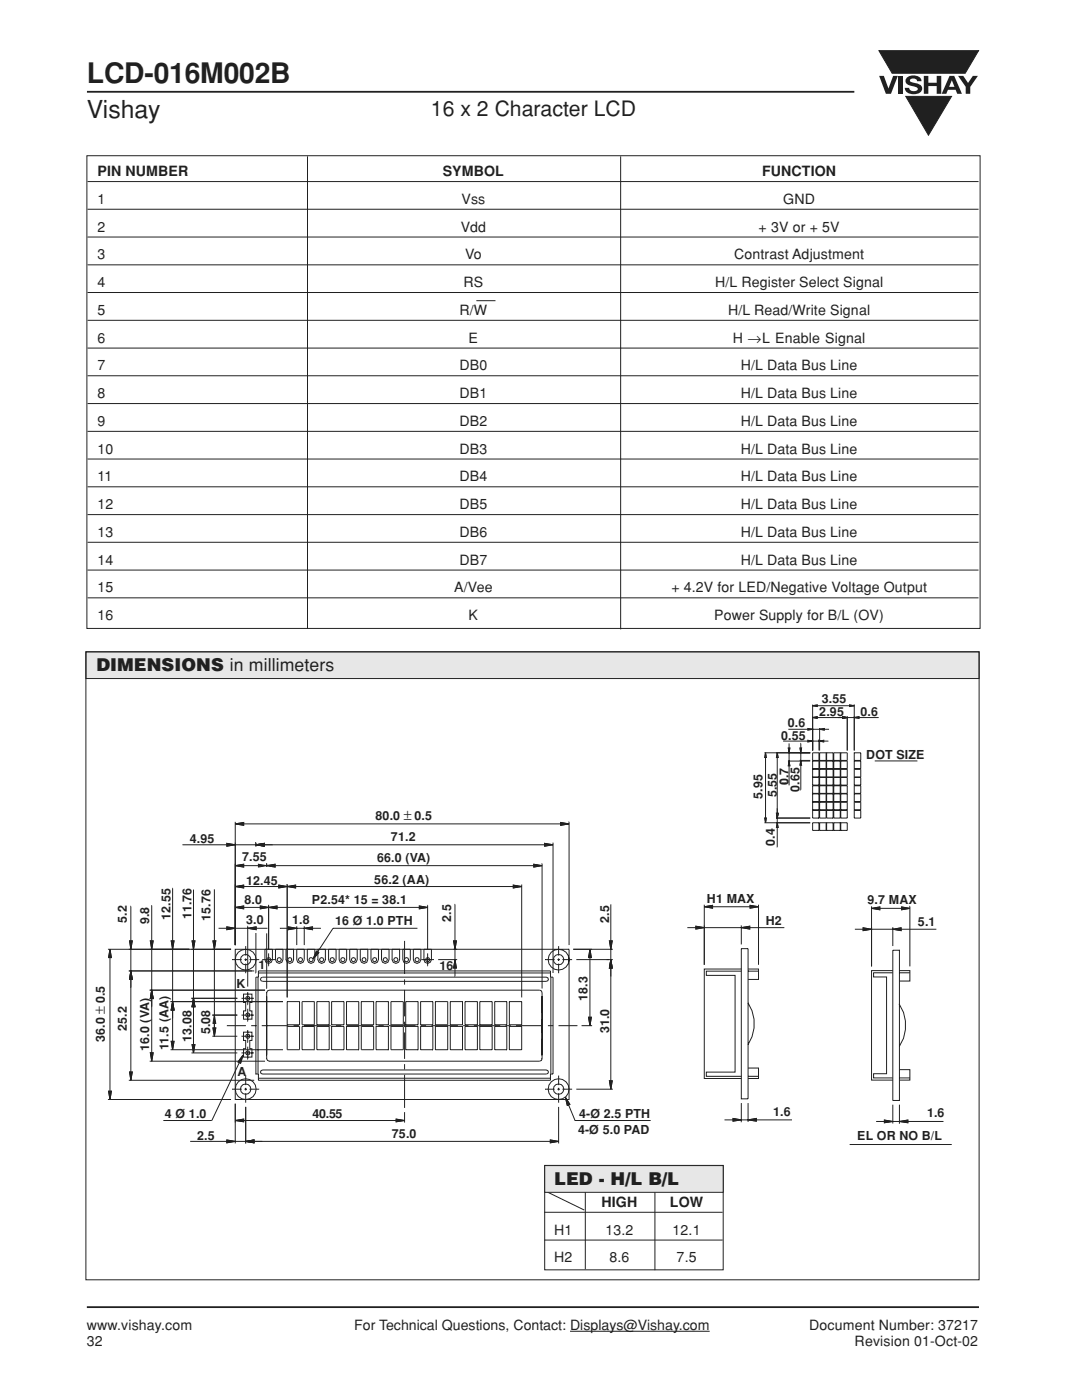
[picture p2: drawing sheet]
<svg xmlns="http://www.w3.org/2000/svg" width="216mm" height="279mm" viewBox="0 0 216 279" stroke-linecap="round" stroke-linejoin="round" font-family="sans-serif">
<path d="M17.4 18.3h153.1M17.3 260.9h178" fill="none" stroke="#231f20" stroke-width=".36"/>
<g fill="#231f20">
<path d="M175.4 15.1h1l.9 2.6 .9-2.6h1l-1.4 3.6h-1z"/>
<path d="M179.3 15.1h.9v3.6h-.9z"/>
<path d="M181 15.4a2.08 2.08 0 0 1 2.8 .4l.1 .4h-.9a.78 .78 0 0 0-.7-.5 .78 .78 0 0 0-.7 .4l.2 .3 1 .2a1.07 1.07 0 0 1 1.2 1 1.07 1.07 0 0 1-1.1 1.1 1.72 1.72 0 0 1-2.4-1.2h.9a.95 .95 0 0 0 .8 .7 .95 .95 0 0 0 .9-.5 1.3 1.3 0 0 0-1.2-.5 1.03 1.03 0 0 1-1-.6 1.03 1.03 0 0 1 .1-1.2z"/>
<path d="M184.3 15.1h.9v1.4h1.7v-1.4h.9v3.6h-.9v-1.5h-1.7v1.5h-.9z"/>
<path d="M191.2 15.1h1l1 1.5 .9-1.5h1l-1.5 2.2v1.4h-.9v-1.4z"/>
<path d="M175.4 10.1h19.9l-2.7 4.5h-14.6z"/>
<path d="M189.5 15.1h.9l1.5 3.6h-.9l-.3-.8h-1.6l-.3 .8h-.9zM189.9 16l-.5 1.3h1.1z"/>
</g>
<path d="M175.4 10.1h19.9l-2.7 4.5h-14.6z" fill="none" stroke="#231f20" stroke-width=".2"/>
<path d="M180.7 19.2h9.2l-4.6 7.8z" fill="#231f20"/>
<g fill="none" stroke="#231f20" stroke-width=".2">
<path d="M180.7 19.2h9.2l-4.6 7.8zM17.3 31.1h178.3v94.3h-178.3zM17.5 36.2h177.8M61.4 31.2v94.3M123.8 31.2v94.4M17.5 41.8h177.8M17.5 47.3h177.8M17.5 52.9h177.8M17.5 58.4h177.8M17.5 63.9h177.8M17.5 69.5h177.8M17.5 75h177.8"/>
<path d="M95.1 60h3.8M17.5 80.5h177.8M17.5 86.1h177.8M17.5 91.6h177.8M17.5 97.2h177.8M17.5 102.7h177.8M17.5 108.2h177.8M17.5 113.8h177.8M17.5 119.3h177.8"/>
</g>
<path d="M113.7 265.7h27.9" fill="none" stroke="#231f20" stroke-width=".21"/>
<path d="M17.1 130.1h178.3v5.3h-178.3z" fill-rule="evenodd" fill="#e6e7e9" stroke="#231f20" stroke-width=".2"/>
<g fill="none" stroke="#231f20" stroke-width=".2">
<path d="M17.1 130.1h178.3v125.3h-178.3zM156.3 147.9h4.9M162.2 153.5h1.2v1.6h-1.2zM162.2 156.8h1.2v1.5h-1.2zM162.2 158.4h1.2v1.6h-1.2zM162.2 155.2h1.2v1.5h-1.2zM162.2 150.2h1.2v1.6h-1.2zM162.2 151.9h1.2v1.5h-1.2zM162.2 147.6v2.2M162.2 147.9h1.2M163.4 147.6v2.2M163.5 150.2h1.3v1.6h-1.3z"/>
<path d="M163.5 158.4h1.3v1.6h-1.3zM163.5 156.8h1.3v1.5h-1.3zM163.5 155.2h1.3v1.5h-1.3zM163.5 153.5h1.3v1.6h-1.3zM163.5 151.9h1.3v1.5h-1.3zM164.4 147.9h.9M166.2 153.5l.1 1.6M166.2 156.8l.1 1.5M166.2 158.4l.1 1.6M166.2 155.2l.1 1.5M166.2 150.2l.1 1.6M166.2 151.9l.1 1.5"/>
<path d="M166.3 153.5h-1.4v1.6h1.3M166.3 156.8h-1.4v1.5h1.3M166.3 158.4h-1.4v1.6h1.3M166.3 155.2h-1.4v1.5h1.3M166.3 151.9h-1.4v1.5h1.3M166.3 150.2h-1.4v1.6h1.3M166.4 150.2h1.3v1.6h-1.3zM166.4 158.4h1.3v1.6h-1.3zM166.4 156.8h1.3v1.5h-1.3zM166.4 155.2h1.3v1.5h-1.3zM166.4 153.5h1.3v1.6h-1.3zM166.4 151.9h1.3v1.5h-1.3z"/>
<path d="M167.8 158.4h1.3v1.6h-1.3M167.8 156.8h1.3v1.5h-1.3M167.8 155.2h1.3v1.5h-1.3M167.8 153.5h1.3v1.6h-1.3M167.8 151.9h1.3v1.5h-1.3M167.8 150.2h1.3v1.6h-1.3M167.8 153.5v1.6M167.8 156.8v1.5M167.8 158.4v1.6M167.8 155.2v1.5M167.8 150.2v1.6M167.8 151.9v1.5"/>
<path d="M170.5 156.8h1.3v1.5h-1.3M170.5 158.4h1.3v1.6h-1.3M170.5 153.5h1.3v1.6h-1.3M170.5 155.2h1.3v1.5h-1.3M170.5 150.2h1.3v1.6h-1.3M170.5 151.9h1.3v1.5h-1.3M170.5 153.5v1.6M170.5 156.8v1.5M170.5 158.4v1.6M170.5 155.2v1.5M170.5 150.2v1.6M170.5 151.9v1.5"/>
<path d="M174.5 151.9h8.6M34.5 177.3l-.1 10.5M36.5 168.6h8.8M38.6 177.6v10.2M42.8 177.5v10.3M45.3 168.3l1.6 .3-1.6 .3zM46.9 164.4l1.7-.3v.6zM46.9 176.9l1.7-.3v.6zM46.9 172.8l1.7-.3v.5zM46.9 168.6h4.2M46.9 164v24.6M48.6 176.9h7"/>
<path d="M48.6 172.8h3M48.6 164.4h63.3M51.1 168.6l1.6-.3v.6zM51.1 168.2v.7M52.7 168.6h56M53.2 172.8l1.7-.3v.5zM53.2 172.4v.6M54.9 172.8h51.6M55.6 176.6l1.7 .3-1.7 .3zM57.3 176.9l1.7-.3v.6zM57.3 176.5v22.6M59 176.9h43.4"/>
<path d="M102.4 176.6l1.7 .3-1.7 .3zM104.1 176.5v22.6M106.5 172.5l1.7 .3-1.7 .2zM108.2 172.4v24.9M108.7 168.3l1.6 .3-1.6 .3zM110.3 168.2v26M111.9 164.1l1.6 .3-1.6 .3zM113.6 164l-.1 24.6M162.2 160.1h1.2v1.5h-1.2zM162.2 164.2h1.2v1.5h-1.2zM162.2 161.7h1.2v1.6h-1.2zM163.5 161.7h1.3v1.6h-1.3z"/>
<path d="M163.5 160.1h1.3v1.5h-1.3zM163.5 164.2h1.3v1.5h-1.3zM166.2 160.1l.1 1.5M166.2 164.2l.1 1.5M166.2 161.7l.1 1.6M166.3 160.1h-1.4v1.5h1.3M166.3 164.2h-1.4v1.5h1.3M166.3 161.7h-1.4v1.6h1.3M166.4 161.7h1.3v1.6h-1.3zM166.4 160.1h1.3v1.5h-1.3zM166.4 164.2h1.3v1.5h-1.3zM167.8 161.7h1.3v1.6h-1.3"/>
<path d="M167.8 160.1h1.3v1.5h-1.3M167.8 164.2h1.3v1.5h-1.3M167.8 160.1v1.5M167.8 164.2v1.5M167.8 161.7v1.6M170.5 160.1h1.3v1.5h-1.3M170.5 161.7h1.3v1.6h-1.3M170.5 160.1v1.5M170.5 161.7v1.6M21.5 189.5h24.6M21.9 189.5l.3 1.6h-.5zM21.9 191.1l.1 26.7"/>
<path d="M25.7 193.8h25M25.9 187.8h.5l-.3 1.7zM26.1 193.8l.3 1.6h-.5zM26.1 197.1v-1.7v18.5M26.1 180.9v6.9M26.1 189.5v4.3M29.9 197.6h23M30 187.8h.6l-.3 1.7zM30.3 197.6l.3 1.7h-.6zM30.3 180.7v7.1M30.3 189.5v8.1M34 199.9h22.5"/>
<path d="M34.2 187.8h.5l-.3 1.7zM34.4 199.9l.3 1.7h-.5zM34.5 189.5l-.1 10.4M38.2 199.2h9.1M38.3 187.8h.6l-.3 1.7zM38.6 199.2l.3 1.7h-.6zM38.6 189.5v9.7M42.5 187.8h.6l-.3 1.7zM42.8 189.5v16.4M43.6 185.3h1.7M45.3 185l1.6 .3-1.6 .2zM46.3 191.5h1.9"/>
<path d="M46.9 181.1l1.7-.3v.6zM46.9 185.3h2.6M48.2 199.2h2.5M48.6 198.4h1.7v1.7h-.5v1.6h.5v1.7h-1.7v-1.7h.4v-1.6h-.4zM48.6 181.1h3.3M48.8 191.5h.5M49 188.8v1.9M49 191.3v.5M49 192.3v1.9M49.4 185.3l1.7-.3v.5zM49.4 198l.1 2.5M49.5 184.9l-.1 12"/>
<path d="M49.8 199.2l-.1-.2-.3-.2-.2 .2-.2 .2 .2 .3 .2 .2 .3-.2 .2-.3M49.8 191.5h1.9M51.1 186.2v8M51.1 185.3h2.3M51.5 195v19.3M51.6 193.8h58.2v1.2h.5v19.3h-.5v1.3h-58.2v-1.3h-.5v-19.3h.5zM51.6 194.2h58.2M51.9 180.8l1.7 .3-1.7 .3zM52.4 191.5h2.5M52.9 189.5h1.5v2l-.3 .5-.5 .3-.5-.3-.2-.5zM53.2 198.9v11.6M53.2 186.3v11"/>
<path d="M53.4 197.8l.3-.2h54l.3 .2 .2 .3v13.2l-.2 .3-.3 .2h-54l-.3-.2-.2-.3v-13.2zM53.6 181.1l1.7-.3v.6zM53.6 190.3v2.5M53.6 180.7v8.8M55 189.5h1.5v2l-.3 .5-.5 .3-.5-.3-.2-.5zM55.3 181.1h28.4M55.9 185.3h1.6M56.1 191.5l-.1-.3-.3-.1-.3 .1-.1 .3 .1 .3 .3 .1 .3-.1 .2-.3M57.1 189.5v2M57.1 191.5l.2 .5 .5 .3 .6-.3 .2-.5M57.1 189.5h1.5M57.3 199.9h2.5v4.6h-2.5z"/>
<path d="M57.5 185l1.7 .3-1.7 .2zM58.6 189.5v2M59.2 189.5h1.5v2l-.2 .5-.6 .3-.5-.3-.2-.5zM59.2 184.9v3.7M59.2 185.3h1.5M59.7 191.2l.2-.1 .4 .1 .1 .3-.1 .3-.4 .1-.2-.1-.2-.3zM60.7 185.3l1.7-.3v.5zM60.7 184.9v3.7M61.3 189.5h1.5v2l-.2 .5-.5 .3-.6-.3-.2-.5zM62.4 185.3h1.6M62.7 199.9v4.6M62.7 199.9h-2.4v4.6h2.4"/>
<path d="M63.1 189.8l.5 .3-1.1 1.3zM63.2 199.9h2.5v4.6h-2.5zM63.4 189.5h1.6l-.1 2-.2 .5-.5 .3-.5-.3-.3-.5zM65.6 189.5h1.5v2l-.3 .5-.5 .3-.5-.3-.2-.5zM66.2 199.9h2.4v4.6h-2.4zM66.7 191.5l-.1-.3-.3-.1-.3 .1-.1 .3 .1 .3 .3 .1 .3-.1 .1-.3M67.7 189.5h1.5v2l-.3 .5-.5 .3-.5-.3-.2-.5zM69.1 199.9h2.5v4.6h-2.5zM69.8 189.5h1.5v2l-.3 .5-.5 .3-.5-.3-.2-.5zM70.9 191.5l-.1-.3-.3-.1-.3 .1-.1 .3 .1 .3 .3 .1 .3-.1 .2-.3M71.9 189.5v2M71.9 191.5l.2 .5 .6 .3 .5-.3 .2-.5"/>
<path d="M71.9 189.5h1.5M72.1 199.9h2.5v4.6h-2.5zM73.4 189.5v2M74 189.5h1.5v2l-.2 .5-.5 .3-.6-.3-.2-.5zM75 199.9h2.5v4.6h-2.5zM76.1 189.5h1.5v2l-.2 .5-.5 .3-.6-.3-.2-.5zM78 199.9h2.5v4.6h-2.5zM78.2 189.5l.1 2M78.2 191.5l.3 .5 .5 .3 .5-.3 .3-.5M78.3 189.5h1.4M79.8 189.5l-.1 2M80.4 189.5h1.5v2l-.3 .5-.5 .3-.5-.3-.2-.5z"/>
<path d="M80.7 187.8v6.6M80.7 195.4v1.1M80.7 197.6v5.2M81.5 191.5l-.1-.3-.3-.1-.3 .1-.1 .3 .1 .3 .3 .1 .3-.1 .1-.3M82.5 189.5h1.5v2l-.2 .5-.6 .3-.5-.3-.2-.5zM83.3 185.3h-16.8l-3.1 4.7M83.4 199.9v4.6M83.4 199.9h-2.4v4.6h2.4M83.7 180.8l1.6 .3-1.6 .3zM84.1 191.5h2.5M84.6 189.5h1.5v2l-.2 .5-.6 .3-.5-.3-.2-.5zM85.3 190.3l.1 2.5"/>
<path d="M85.4 180.7l-.1 8.8M86.4 199.9v4.6M86.4 199.9h-2.5v4.6h2.5M86.9 199.9h2.4v4.6h-2.4zM87.4 191.5h3.8M90.5 187.8h.6l-.3 1.7zM90.5 189.5h.7M90.8 191.5l.3 1.7h-.6zM90.8 193.2v1.7M90.8 180.5v7.3M90.8 189.5v2M92.3 199.9v4.6"/>
<path d="M92.3 199.9h-2.5v4.6h2.5M92.8 199.9h2.5v4.6h-2.5zM95.7 199.9h2.5v4.6h-2.5zM101.1 199.9l.1 4.6M101.2 199.9h-2.5v4.6h2.4M101.6 199.9h2.5v4.6h-2.5zM108.8 191.5h1.9M109 195.9l.3-.2 .1-.3-.1-.3-.3-.1h-56.6l-.3 .1-.1 .3 .1 .3 .3 .2h56.6M109.9 195v19.3M111.2 191.5h.5M111.5 188.8v1.9M111.5 191.3v.5"/>
<path d="M111.5 192.3v1.9M112.3 191.5h1.9M113.5 191.5a2.09 2.09 0 0 0-2.9-1.9 2.09 2.09 0 0 0-.6 3.4 2.09 2.09 0 0 0 3.4-.7l.2-.8M113.5 189.5h-66.6v29.9h66.6l.1-29.9M114.4 189.5h7.9M115 191.5h7.3M117.7 189.5l.3 1.6h-.6zM117.7 191.1v11.9M121.6 187.8h.6l-.3 1.7zM121.9 191.5l.3 1.7h-.6zM121.9 180.5v7.3M121.9 189.5v2"/>
<path d="M121.9 193.2v22.5M137.2 185.1h1.7M138.9 184.8l1.6 .3-1.6 .3zM140.5 181l1.7-.3v.5zM140.5 180.6v11.9M140.5 185.1h7.4M142.2 181h7.5M147.9 185.1l1.7-.3v.6zM147.9 193.8h-7v.9h5.8v19.3h-5.8v.8h7M147.9 193.4h-7.4v21.8h7.4M147.9 184.7v3.8M149.3 193.4h2.1v2.1h-2.1"/>
<path d="M149.3 193.8h2.1M149.6 185.1h6.9M149.7 180.7l1.7 .3-1.7 .2zM151.4 180.6v11.9M170.6 185.4h1.6M172.2 185.2l1.7 .2-1.7 .3zM173.9 181.3l1.7-.3v.6zM173.9 180.9v12M173.9 185.4h4.2M175.6 181.3h4.3M178.1 185.4l1.7-.2v.5zM178.1 189.6h1.4v30h-1.4z"/>
<path d="M178.1 194.1h-3.8v.9h2.6v19.3h-2.6v.8h3.8M178.1 193.7h-4.2v21.9h4.2M178.1 185v3.8M179.5 193.7h2.1v2.1h-2.1M179.5 194.1h2.1M179.8 185.4h7M179.9 181l1.7 .3-1.7 .3zM181.6 180.9v12M21.5 219.4h24.6M21.7 217.8h.5l-.3 1.6zM25.7 215.6h25M25.9 213.9h.5l-.3 1.7z"/>
<path d="M29.9 211.8h23M30 210.1h.6l-.3 1.7zM30.3 200.9v-1.6v10.8M34 209.5h22.5M34.2 207.8h.5l-.3 1.7zM34.5 203.2l-.1-1.6 .1 6.2M38.2 210.1h9.1M38.3 208.5h.6l-.3 1.6zM38.6 202.6v-1.7v7.6M42.4 202.6h4.9M42.4 206.8h4.9M42.5 205.2h.6l-.3 1.6z"/>
<path d="M45.3 204.7h3.8M46.3 217.4h1.9M47.8 212.1l-5.5 11.5h-9.7M48.2 202.6h2.5M48.2 206.8h2.5M48.2 210.1h2.5M48.5 210.6l-.5 1.6-.5-.3zM48.6 206h1.7v1.6h-.5v1.7h.5v1.7h-1.7v-1.7h.4v-1.7h-.4zM48.8 217.4h.5M49 214.7v1.9M49 217.1v.5M49 218.2v1.9"/>
<path d="M49.4 201.3l.1 2.5M49.4 205.6l.1 2.4M49.4 208.9l.1 2.5M49.8 210.1l-.1-.2-.3-.2-.2 .2-.2 .2 .2 .3 .2 .2 .3-.2 .2-.3M49.8 206.8l-.1-.3-.3-.1-.2 .1-.2 .3 .2 .3 .2 .1 .3-.1 .2-.3M49.8 202.6l-.1-.3-.3-.1-.2 .1-.2 .3 .2 .3 .2 .1 .3-.1 .2-.3M49.8 217.4h1.9M50.1 204.7h1.1M51.6 215.2h58.2M52.2 204.7h5.3M57.3 204.8h2.5v4.7h-2.5zM58.6 204.7h1"/>
<path d="M60.7 204.7h5.3M62.7 204.8v4.7h-2.4v-4.7h2.4M63.2 204.8h2.5v4.7h-2.5zM66.2 204.8h2.4v4.7h-2.4zM67 204.7h1.1M69.1 204.8h2.5v4.7h-2.5zM69.1 204.7h5.4M72.1 204.8h2.5v4.7h-2.5zM75 204.8h2.5v4.7h-2.5l.1-4.7M75.5 204.7h1.1M77.6 204.7h5.3M78 204.8h2.5v4.7h-2.5z"/>
<path d="M80.7 203.9v1.1M80.7 206v5.3M80.7 212.4v1M80.7 214.5v6.6M83.4 204.8v4.7h-2.4v-4.7h2.4M84 204.7h1M86.1 204.7h5.3M86.4 204.8v4.7h-2.5v-4.7h2.5M86.9 204.8h2.4v4.7h-2.4zM92.3 204.8v4.7h-2.5v-4.7h2.5M92.4 204.7h1.1M92.8 204.8h2.5v4.7h-2.5z"/>
<path d="M94.5 204.7h5.3M95.7 204.8h2.5v4.7h-2.5l.1-4.7M100.9 204.7h1M101.1 204.8l.1 4.7h-2.5v-4.7h2.5M101.6 204.8h2.5v4.7h-2.5zM103 204.7h5.3M108.2 203.4v2.6M108.2 202.1v-3.2v11.6v-3.2M108.8 217.4h1.9M109 213.5h-56.6l-.3 .2-.1 .2 .1 .3 .3 .1h56.6l.3-.1 .1-.3-.1-.2-.3-.2M109.3 204.7h1.1M111.2 217.4h.5"/>
<path d="M111.4 204.7h3.8M111.5 214.7v1.9M111.5 217.1v.5M111.5 218.2v1.9M112.3 217.4h1.9M112.8 219l.9 1.4-.5 .2zM113.5 217.4a2.09 2.09 0 0 0-2.8-2 2.09 2.09 0 0 0-.7 3.5 2.09 2.09 0 0 0 3.4-.7l.2-.8M115 217.4h7.3M116 204.7h2.1M117.4 203h.6l-.3 1.7zM121.6 215.7h.6l-.3 1.7zM147.9 219.3h1.4v-30h-1.4v30"/>
<path d="M149.3 200.1a7.6 7.6 0 0 1 0 8.4M149.3 213.2h2.1v2h-2.1M149.3 214.8h2.1M179.5 213.5h2.1v2.1h-2.1M179.5 215.1h2.1M179.5 200.5a7.6 7.6 0 0 1 0 8.3M38 227.8h7.3M45.3 227.5l1.6 .3-1.6 .3zM46.9 223.6l1.7-.3v.6zM46.9 220.3v7.9M46.9 227.8h2.1M48.6 223.6h30.5"/>
<path d="M49 227.8l1.7-.3v.6zM49 220.9v7.3M50.7 227.8h59.1M79.1 223.3l1.6 .3-1.6 .3zM80.7 221.9v2.1M109.8 227.5l1.7 .3-1.7 .3zM111.5 220.9v7.3M113.4 220.5l1.4 3.1M114.7 223.6h15.1M144.6 223.5h1.7M146.3 223.2l1.6 .3-1.6 .2zM147.9 220.1v3.8"/>
<path d="M147.9 223.5h1.4M149.3 223.5l1.6-.3v.5zM149.3 220.1v3.8M150.9 223.5h7.1M169.5 228.4h20.4M174.8 223.8h1.7M176.5 223.5l1.6 .3-1.6 .3zM178.1 220.5v3.7M178.1 223.8h1.4M179.5 223.8l1.6-.3v.6zM179.5 220.5v3.7M181.1 223.8h7.2"/>
<circle cx="49" cy="191.5" r="1.05"/>
<circle cx="49" cy="191.5" r="2.08"/>
<circle cx="53.6" cy="191.5" r=".42"/>
<circle cx="57.8" cy="191.5" r=".42"/>
<circle cx="62.1" cy="191.5" r=".42"/>
<circle cx="64.2" cy="191.5" r=".42"/>
<circle cx="68.4" cy="191.5" r=".42"/>
<circle cx="72.6" cy="191.5" r=".42"/>
<circle cx="74.7" cy="191.5" r=".42"/>
<circle cx="76.9" cy="191.5" r=".42"/>
<circle cx="79" cy="191.5" r=".42"/>
<circle cx="83.2" cy="191.5" r=".42"/>
<circle cx="85.3" cy="191.5" r=".42"/>
<circle cx="111.5" cy="191.5" r="1.05"/>
<circle cx="49" cy="217.4" r="1.05"/>
<circle cx="49" cy="217.4" r="2.08"/>
<circle cx="111.5" cy="217.4" r="1.05"/>
</g>
<g fill="#231f20" stroke="#231f20" stroke-width=".2">
<path d="M121.9 191.5l.3 1.7h-.6z"/>
<path d="M121.6 215.7h.6l-.3 1.7z"/>
<path d="M51.1 168.6l1.6-.3v.6z"/>
<path d="M108.7 168.3l1.6 .3-1.6 .3z"/>
<path d="M57.3 176.9l1.7-.3v.6z"/>
<path d="M102.4 176.6l1.7 .3-1.7 .3z"/>
<path d="M53.2 172.8l1.7-.3v.5z"/>
<path d="M106.5 172.5l1.7 .3-1.7 .2z"/>
<path d="M46.9 164.4l1.7-.3v.6z"/>
<path d="M111.9 164.1l1.6 .3-1.6 .3z"/>
<path d="M45.3 168.3l1.6 .3-1.6 .3z"/>
<path d="M121.6 187.8h.6l-.3 1.7z"/>
<path d="M55.6 176.6l1.7 .3-1.7 .3z"/>
<path d="M46.9 176.9l1.7-.3v.6z"/>
<path d="M51.6 172.5l1.6 .3-1.6 .2z"/>
<path d="M46.9 172.8l1.7-.3v.5z"/>
<path d="M34.4 199.9l.3 1.7h-.5z"/>
<path d="M34.2 187.8h.5l-.3 1.7z"/>
<path d="M30.3 197.6l.3 1.7h-.6z"/>
<path d="M30 187.8h.6l-.3 1.7z"/>
<path d="M30 210.1h.6l-.3 1.7z"/>
<path d="M34.2 207.8h.5l-.3 1.7z"/>
<path d="M26.1 193.8l.3 1.6h-.5z"/>
<path d="M25.9 187.8h.5l-.3 1.7z"/>
<path d="M25.9 213.9h.5l-.3 1.7z"/>
<path d="M21.9 189.5l.3 1.6h-.5z"/>
<path d="M21.7 217.8h.5l-.3 1.6z"/>
<path d="M42.5 205.2h.6l-.3 1.6z"/>
<path d="M38.6 199.2l.3 1.7h-.6z"/>
<path d="M38.3 187.8h.6l-.3 1.7z"/>
<path d="M38.3 208.5h.6l-.3 1.6z"/>
<path d="M49 227.8l1.7-.3v.6z"/>
<path d="M45.3 227.5l1.6 .3-1.6 .3z"/>
<path d="M109.8 227.5l1.7 .3-1.7 .3z"/>
<path d="M112.8 219l.9 1.4-.5 .2z"/>
<path d="M42.8 202.6l.3 1.6h-.6z"/>
<path d="M42.5 187.8h.6l-.3 1.7z"/>
<path d="M51.9 180.8l1.7 .3-1.7 .3z"/>
<path d="M46.9 181.1l1.7-.3v.6z"/>
<path d="M53.6 181.1l1.7-.3v.6z"/>
<path d="M83.7 180.8l1.6 .3-1.6 .3z"/>
<path d="M57.5 185l1.7 .3-1.7 .2z"/>
<path d="M60.7 185.3l1.7-.3v.5z"/>
<path d="M63.1 189.8l.5 .3-1.1 1.3z"/>
<path d="M48.5 210.6l-.5 1.6-.5-.3z"/>
<path d="M45.3 185l1.6 .3-1.6 .2z"/>
<path d="M49.4 185.3l1.7-.3v.5z"/>
<path d="M79.1 223.3l1.6 .3-1.6 .3z"/>
<path d="M46.9 223.6l1.7-.3v.6z"/>
<path d="M117.4 203h.6l-.3 1.7z"/>
<path d="M117.7 189.5l.3 1.6h-.6z"/>
<path d="M90.8 191.5l.3 1.7h-.6z"/>
<path d="M90.5 187.8h.6l-.3 1.7z"/>
<path d="M138.9 184.8l1.6 .3-1.6 .3z"/>
<path d="M147.9 185.1l1.7-.3v.6z"/>
<path d="M140.5 181l1.7-.3v.5z"/>
<path d="M149.7 180.7l1.7 .3-1.7 .2z"/>
<path d="M172.2 185.2l1.7 .2-1.7 .3z"/>
<path d="M178.1 185.4l1.7-.2v.5z"/>
<path d="M173.9 181.3l1.7-.3v.6z"/>
<path d="M179.9 181l1.7 .3-1.7 .3z"/>
<path d="M146.3 223.2l1.6 .3-1.6 .2z"/>
<path d="M149.3 223.5l1.6-.3v.5z"/>
<path d="M176.5 223.5l1.6 .3-1.6 .3z"/>
<path d="M179.5 223.8l1.6-.3v.6z"/>
</g>
<path d="M163.4 147.9l1-.2v.4z" fill="#fff" stroke="#231f20" stroke-width=".2"/>
<path d="M163.4 147.9l1-.2v.4z" fill="none" stroke="#231f20" stroke-width=".2"/>
<path d="M161.2 147.7l1 .2-1 .2z" fill="#fff" stroke="#231f20" stroke-width=".2"/>
<path d="M157.3 145.5h3.9M161.2 147.7l1 .2-1 .2zM162.2 145.3v4.5M162.2 145.5h1.3M163.5 145.3v4.5M164.5 145.5h.9" fill="none" stroke="#231f20" stroke-width=".2"/>
<path d="M163.5 145.5l1-.1v.3z" fill="#fff" stroke="#231f20" stroke-width=".2"/>
<path d="M163.5 145.5l1-.1v.3z" fill="none" stroke="#231f20" stroke-width=".2"/>
<path d="M161.2 145.4l1 .1-1 .2z" fill="#fff" stroke="#231f20" stroke-width=".2"/>
<path d="M161.2 145.4l1 .1-1 .2zM162.2 143v6.8M163.1 143.2h5M169.1 143v6.8" fill="none" stroke="#231f20" stroke-width=".2"/>
<path d="M168.1 143l1 .2-1 .2z" fill="#fff" stroke="#231f20" stroke-width=".2"/>
<path d="M168.1 143l1 .2-1 .2z" fill="none" stroke="#231f20" stroke-width=".2"/>
<path d="M162.2 143.2l.9-.2v.4z" fill="#fff" stroke="#231f20" stroke-width=".2"/>
<path d="M162.2 143.2l.9-.2v.4zM167.2 143.2h.9M169.1 143v6.8M169.1 143.2h1.4M170.5 143v6.8M171.4 143.2h3.9" fill="none" stroke="#231f20" stroke-width=".2"/>
<path d="M168.1 143l1 .2-1 .2z" fill="#fff" stroke="#231f20" stroke-width=".2"/>
<path d="M168.1 143l1 .2-1 .2z" fill="none" stroke="#231f20" stroke-width=".2"/>
<path d="M170.5 143.2l.9-.2v.4z" fill="#fff" stroke="#231f20" stroke-width=".2"/>
<path d="M159.6 150.2h2.1M159.6 151.8h2.1M159.8 152.7v5M159.8 150.2v1.6M159.8 148.4v.9M170.5 143.2l.9-.2v.4z" fill="none" stroke="#231f20" stroke-width=".2"/>
<path d="M159.6 149.3h.3l-.1 .9z" fill="#fff" stroke="#231f20" stroke-width=".2"/>
<path d="M159.6 149.3h.3l-.1 .9z" fill="none" stroke="#231f20" stroke-width=".2"/>
<path d="M159.8 151.8l.1 .9h-.3z" fill="#fff" stroke="#231f20" stroke-width=".2"/>
<path d="M157.2 150.2h4.5M157.2 151.9h4.5M157.5 148.4v.9M157.5 150.2v1.7M157.5 152.8v3.9M159.8 151.8l.1 .9h-.3z" fill="none" stroke="#231f20" stroke-width=".2"/>
<path d="M157.3 149.3h.3l-.1 .9z" fill="#fff" stroke="#231f20" stroke-width=".2"/>
<path d="M157.3 149.3h.3l-.1 .9z" fill="none" stroke="#231f20" stroke-width=".2"/>
<path d="M157.5 151.9l.1 .9h-.3z" fill="#fff" stroke="#231f20" stroke-width=".2"/>
<path d="M156.4 155.5l.7 .3a.39 .39 0 0 1-.2 .4 .39 .39 0 0 1-.5-.1l.6-.2-.6-.3zM155.9 155.7l.5-.2v.1h-.3l-.3 .2 .6 .4-.5-.1z" fill="#231f20"/>
<path d="M154.9 150.2h6.8M155.1 151.2v11.1M157.5 151.9l.1 .9h-.3zM154.9 163.3h6.8" fill="none" stroke="#231f20" stroke-width=".2"/>
<path d="M155.1 150.2l.2 1h-.4z" fill="#fff" stroke="#231f20" stroke-width=".2"/>
<path d="M155.1 150.2l.2 1h-.4z" fill="none" stroke="#231f20" stroke-width=".2"/>
<path d="M154.9 162.3h.4l-.2 1z" fill="#fff" stroke="#231f20" stroke-width=".2"/>
<path d="M152.5 150.2h9.2M152.8 151.2v12.1M152.5 164.2h9.2M154.9 162.3h.4l-.2 1z" fill="none" stroke="#231f20" stroke-width=".2"/>
<path d="M152.8 150.2l.1 1h-.3z" fill="#fff" stroke="#231f20" stroke-width=".2"/>
<path d="M152.8 150.2l.1 1h-.3z" fill="none" stroke="#231f20" stroke-width=".2"/>
<path d="M152.6 163.3h.3l-.1 .9z" fill="#fff" stroke="#231f20" stroke-width=".2"/>
<path d="M152.6 163.3h.3l-.1 .9zM154.9 163.3h6.8M154.9 164.2h6.8M155.1 165.1v3.9M155.1 163.3v.9M155.1 161.4v.9" fill="none" stroke="#231f20" stroke-width=".2"/>
<path d="M154.9 162.3h.4l-.2 1z" fill="#fff" stroke="#231f20" stroke-width=".2"/>
<path d="M154.9 162.3h.4l-.2 1z" fill="none" stroke="#231f20" stroke-width=".2"/>
<path d="M155.1 164.2l.2 .9h-.4z" fill="#fff" stroke="#231f20" stroke-width=".2"/>
<path d="M162.2 140.6v9.2M163.1 140.8h6.4M170.5 140.6v9.2M155.1 164.2l.2 .9h-.4z" fill="none" stroke="#231f20" stroke-width=".2"/>
<path d="M162.2 140.8l.9-.1v.3z" fill="#fff" stroke="#231f20" stroke-width=".2"/>
<path d="M162.2 140.8l.9-.1v.3z" fill="none" stroke="#231f20" stroke-width=".2"/>
<path d="M169.5 140.7l1 .1-1 .2z" fill="#fff" stroke="#231f20" stroke-width=".2"/>
<path d="M169.5 140.7l1 .1-1 .2zM108.6 237.6l8 3.9M108.7 232.6h35.6v20.8h-35.6zM116.8 237.6v15.7M130.7 237.8v15.7M108.6 241.9h35.6M108.6 247.5h35.6" fill="none" stroke="#231f20" stroke-width=".2"/>
<path d="M108.7 232.6h35.6v5.4h-35.6z" fill-rule="evenodd" fill="#e6e7e9" stroke="#231f20" stroke-width=".2"/>
<text font-size="5.6" fill="#231f20" x="17.4" y="16.5">LCD-016M002B</text>
<text font-size="4.9" fill="#231f20" x="17.4" y="23.6">Vishay</text>
<text font-size="4.2" fill="#231f20" x="86" y="23.1">16 x 2 Character LCD</text>
<g font-size="3.5" fill="#231f20">
<text x="19.2" y="133.9">DIMENSIONS in millimeters</text>
<text x="110.6" y="236.5">LED - H/L B/L</text>
</g>
<g font-size="2.8" fill="#231f20">
<text x="19.4" y="35.1">PIN NUMBER</text>
<text x="88.3" y="35.1">SYMBOL</text>
<text x="152.1" y="35.1">FUNCTION</text>
<text x="19.4" y="40.7">1</text>
<text x="92.1" y="40.7">Vss</text>
<text x="156.3" y="40.7">GND</text>
<text x="19.4" y="46.2">2</text>
<text x="91.9" y="46.2">Vdd</text>
<text x="151.4" y="46.2">+ 3V or + 5V</text>
<text x="19.4" y="51.8">3</text>
<text x="92.8" y="51.8">Vo</text>
<text x="146.5" y="51.8">Contrast Adjustment</text>
<text x="19.4" y="57.3">4</text>
<text x="92.5" y="57.3">RS</text>
<text x="142.7" y="57.3">H/L Register Select Signal</text>
<text x="19.4" y="62.8">5</text>
<text x="91.7" y="62.8">R/W</text>
<text x="145.3" y="62.8">H/L Read/Write Signal</text>
<text x="19.4" y="68.4">6</text>
<text x="93.5" y="68.4">E</text>
<text x="146.2" y="68.4">H →L Enable Signal</text>
<text x="19.4" y="73.9">7</text>
<text x="91.7" y="73.9">DB0</text>
<text x="147.8" y="73.9">H/L Data Bus Line</text>
<text x="19.4" y="79.4">8</text>
<text x="91.7" y="79.4">DB1</text>
<text x="147.8" y="79.4">H/L Data Bus Line</text>
<text x="19.4" y="85">9</text>
<text x="91.7" y="85">DB2</text>
<text x="147.8" y="85">H/L Data Bus Line</text>
<text x="19.4" y="90.5">10</text>
<text x="91.7" y="90.5">DB3</text>
<text x="147.8" y="90.5">H/L Data Bus Line</text>
<text x="19.4" y="96.1">11</text>
<text x="19.4" y="101.6">12</text>
<text x="91.7" y="101.6">DB5</text>
<text x="91.7" y="96.1">DB4</text>
<text x="147.8" y="101.6">H/L Data Bus Line</text>
<text x="147.8" y="96.1">H/L Data Bus Line</text>
<text x="19.4" y="107.1">13</text>
<text x="91.7" y="107.1">DB6</text>
<text x="147.8" y="107.1">H/L Data Bus Line</text>
<text x="19.4" y="112.7">14</text>
<text x="91.7" y="112.7">DB7</text>
<text x="147.8" y="112.7">H/L Data Bus Line</text>
<text x="19.4" y="118.2">15</text>
<text x="90.6" y="118.2">A/Vee</text>
<text x="134" y="118.2">+ 4.2V for LED/Negative Voltage Output</text>
<text x="19.4" y="123.8">16</text>
<text x="93.5" y="123.8">K</text>
<text x="142.5" y="123.8">Power Supply for B/L (OV)</text>
<text x="80.6" y="163.7">±</text>
<text x="20.9" y="202.3" transform="rotate(-90 20.9 202.3)">±</text>
<text x="120" y="240.8">HIGH</text>
<text x="133.7" y="240.8">LOW</text>
<text x="110.6" y="246.4">H1</text>
<text x="110.6" y="251.9">H2</text>
<text x="120.8" y="246.4">13.2</text>
<text x="121.6" y="251.9">8.6</text>
<text x="134.2" y="246.4">12.1</text>
<text x="135" y="251.9">7.5</text>
<text x="17.3" y="265.5">www.vishay.com</text>
<text x="17.3" y="268.6">32</text>
<text x="70.7" y="265.4">For Technical Questions, Contact: Displays@Vishay.com</text>
<text x="161.5" y="265.5">Document Number: 37217</text>
<text x="170.5" y="268.7">Revision 01-Oct-02</text>
</g>
<g font-size="2.5" fill="#231f20">
<text x="163.5" y="143">2.95</text>
<text x="164" y="140.3">3.55</text>
<text x="171.7" y="142.8">0.6</text>
<text x="155.9" y="147.7">0.55</text>
<text x="157.2" y="145.2">0.6</text>
<text x="172.9" y="151.5">DOT SIZE</text>
<text x="152.1" y="159.4" transform="rotate(-90 152.1 159.4)">5.95</text>
<text x="155" y="159.1" transform="rotate(-90 155 159.1)">5.55</text>
<text x="157.3" y="156.7" transform="rotate(-90 157.3 156.7)">0.7</text>
<text x="159.5" y="158" transform="rotate(-90 159.5 158)">0.65</text>
<text x="74.9" y="163.7">80.0</text>
<text x="78" y="167.8">71.2</text>
<text x="82.7" y="163.7">0.5</text>
<text x="37.9" y="168.2">4.95</text>
<text x="48.3" y="171.9">7.55</text>
<text x="75.2" y="172">66.0 (VA)</text>
<text x="154.6" y="168.8" transform="rotate(-90 154.6 168.8)">0.4</text>
<text x="49.1" y="176.6">12.45</text>
<text x="74.7" y="176.5">56.2 (AA)</text>
<text x="25.3" y="184.2" transform="rotate(-90 25.3 184.2)">5.2</text>
<text x="29.7" y="184.5" transform="rotate(-90 29.7 184.5)">9.8</text>
<text x="34" y="183.6" transform="rotate(-90 34 183.6)">12.55</text>
<text x="38.2" y="183.3" transform="rotate(-90 38.2 183.3)">11.76</text>
<text x="42" y="183.8" transform="rotate(-90 42 183.8)">15.76</text>
<text x="48.8" y="180.5">8.0</text>
<text x="49.1" y="184.4">3.0</text>
<text x="58.3" y="184.4">1.8</text>
<text x="62.2" y="180.5">P2.54* 15 = 38.1</text>
<text x="66.9" y="184.7">16 Ø 1.0 PTH</text>
<text x="90" y="184" transform="rotate(-90 90 184)">2.5</text>
<text x="121.5" y="184.2" transform="rotate(-90 121.5 184.2)">2.5</text>
<text x="141.1" y="180.2">H1 MAX</text>
<text x="152.8" y="184.7">H2</text>
<text x="173.1" y="180.5">9.7 MAX</text>
<text x="183.2" y="184.9">5.1</text>
<text x="47.2" y="197.3">K</text>
<text x="51.6" y="193.4">1</text>
<text x="87.7" y="193.5">16</text>
<text x="20.9" y="200.2" transform="rotate(-90 20.9 200.2)">0.5</text>
<text x="117.2" y="199.7" transform="rotate(-90 117.2 199.7)">18.3</text>
<text x="20.9" y="208" transform="rotate(-90 20.9 208)">36.0</text>
<text x="25.3" y="205.7" transform="rotate(-90 25.3 205.7)">25.2</text>
<text x="29.7" y="209.8" transform="rotate(-90 29.7 209.8)">16.0 (VA)</text>
<text x="33.6" y="209.5" transform="rotate(-90 33.6 209.5)">11.5 (AA)</text>
<text x="38.2" y="207.9" transform="rotate(-90 38.2 207.9)">13.08</text>
<text x="41.9" y="206.4" transform="rotate(-90 41.9 206.4)">5.08</text>
<text x="121.5" y="206.2" transform="rotate(-90 121.5 206.2)">31.0</text>
<text x="47.4" y="214.7">A</text>
<text x="32.9" y="223.2">4 Ø 1.0</text>
<text x="39.3" y="227.5">2.5</text>
<text x="62.4" y="223.2">40.55</text>
<text x="78.2" y="227.2">75.0</text>
<text x="115.3" y="226.4">4-Ø 5.0 PAD</text>
<text x="115.6" y="223.2">4-Ø 2.5 PTH</text>
<text x="154.3" y="222.7">1.6</text>
<text x="171.1" y="227.6">EL OR NO B/L</text>
<text x="185" y="223">1.6</text>
</g>
</svg>
